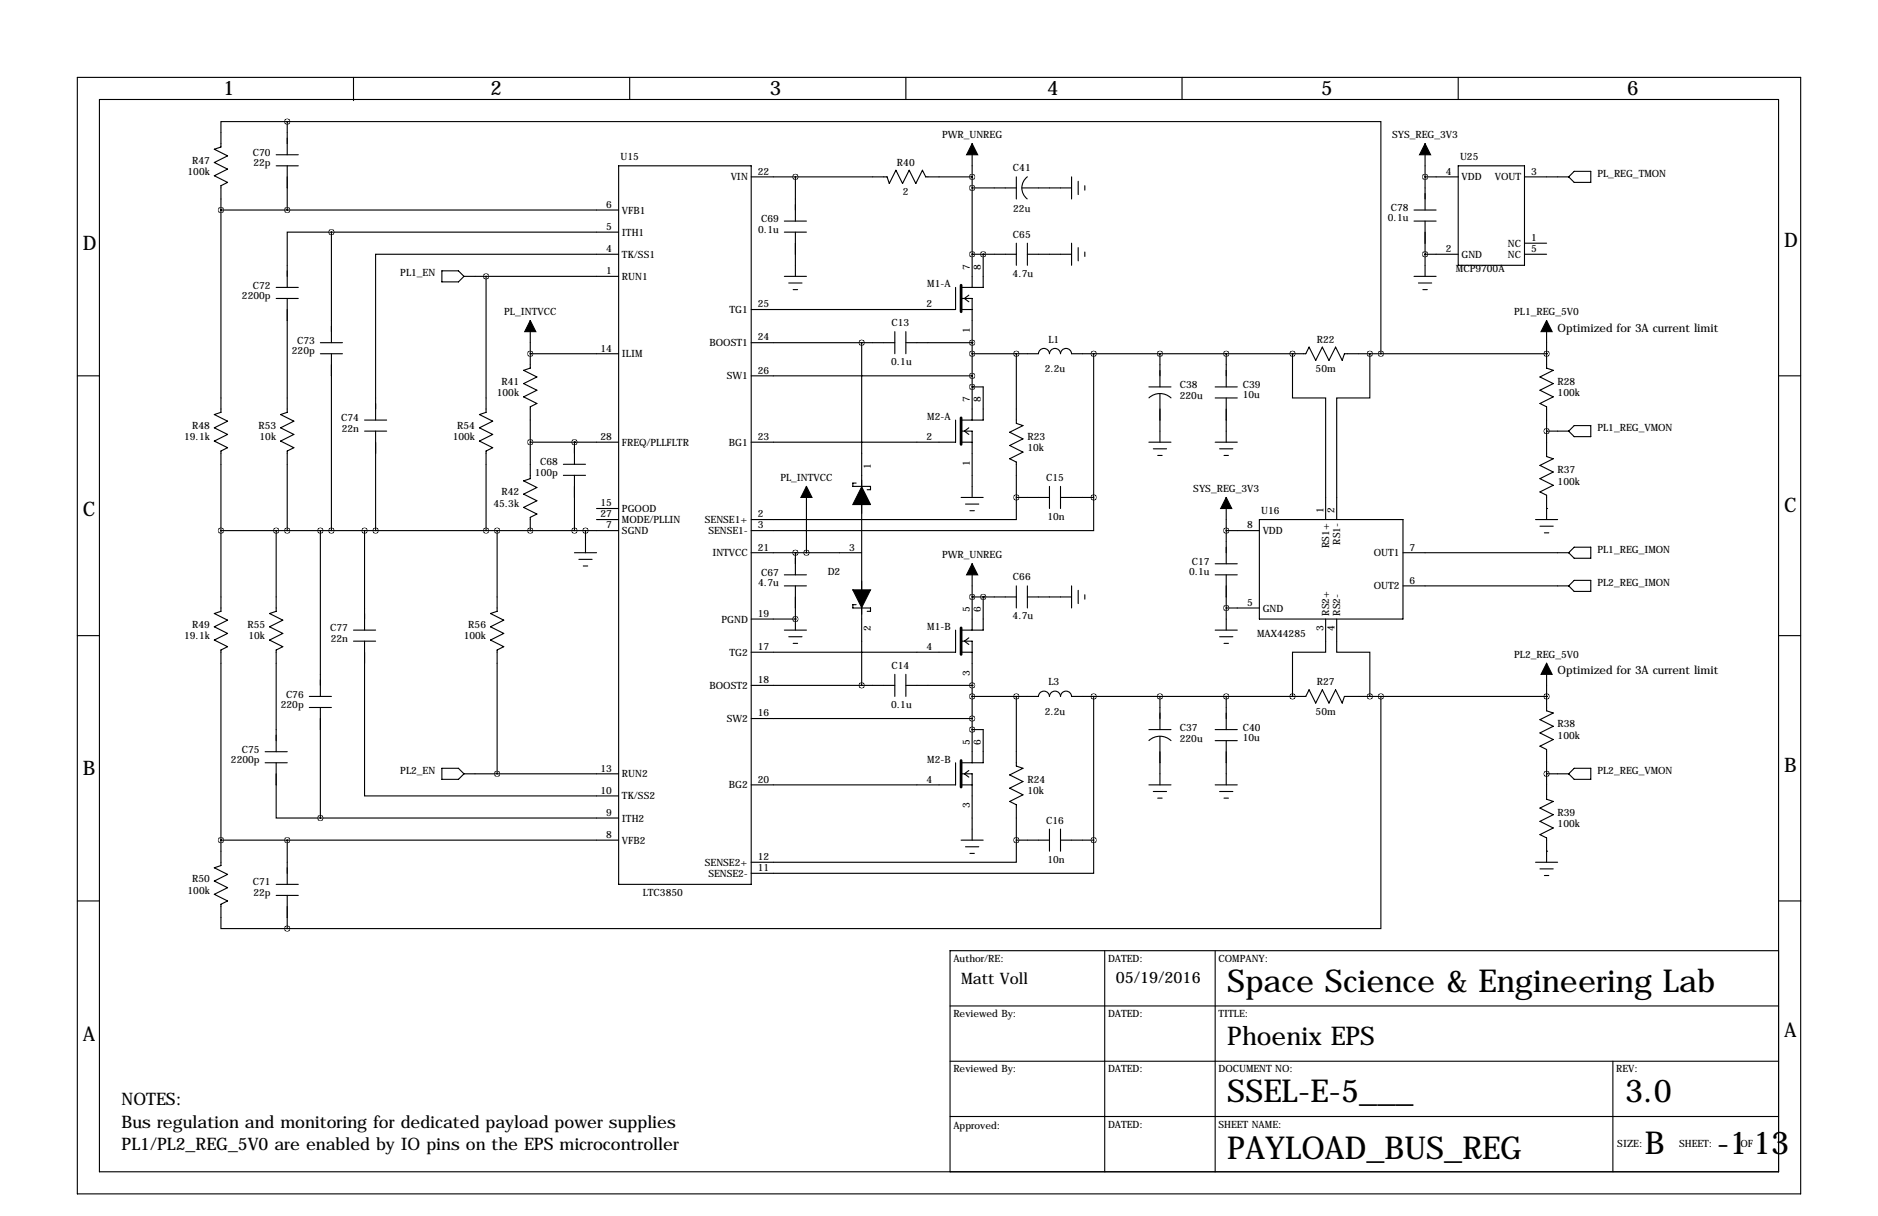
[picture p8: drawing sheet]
<svg xmlns="http://www.w3.org/2000/svg" width="432mm" height="279mm" viewBox="0 0 432 279" stroke-linecap="round" stroke-linejoin="round" font-family="sans-serif">
<g fill="none" stroke="#000" stroke-width=".25">
<path d="M17.8 17.8h396.2v256.5h-396.2zM81.3 17.8v5.3M144.8 17.8v5.1M208.3 17.8v5.1M271.8 17.8v5.1M335.3 17.8v5.1M22.9 22.9h386v246.3h-386zM63.5 38.1h5.1M63.5 35.6h5.1M66 27.9h-15.2v5.9l-1.5 .5 3 1.5-3 1.5 3 1.6-3 1.5 3 1.5-1.5 .8v52l-1.5 .5 3 1.6-3 1.5 3 1.5-3 1.5 3 1.6-1.5 .7v36.9l-1.5 .5 3 1.5-3 1.5 3 1.5-3 1.6 3 1.5-1.5 .8v49.5l-1.5 .5 3 1.5-3 1.5 3 1.6-3 1.5 3 1.5-1.5 .8v5.6h15.2M66 27.9h251.5v53.4M66 27.9v7.7"/>
<path d="M66 38.1v10.2M142.2 38.1h30.5v165.1h-30.5zM223.5 33v33M327.7 33v15.3M335.3 38.1h15.2v22.9h-15.2zM361.9 39.4h3.9v2.5h-3.9l-1.2-1.3zM50.8 48.3h91.4M76.2 53.3h-10.2v12.7M76.2 53.3h66M76.2 53.3v25.4M142.2 58.4h-55.8v38.1M172.7 40.6h31.3l.5 1.6 1.5-3.1 1.5 3.1 1.5-3.1 1.6 3.1 1.5-3.1 .8 1.5h10.6"/>
<path d="M180.3 53.3h5.1M180.3 50.8h5.1M182.9 40.6v10.2M182.9 53.3v10.2M223.5 58.4h.1M223.5 58.4h10.2M223.5 43.2h10.2M226.1 58.4h.1M226.1 58.4v7.6h-5.1M233.7 40.6v5.1M233.7 55.9v5.1M234.9 43.2h11.5"/>
<path d="M236.2 40.6a3.2 3.2 0 0 0 0 5.1M236.2 58.4h10.2M236.2 55.9v5.1M246.4 40.6v5.1M246.4 55.9v5.1M247.9 41.7v3M247.9 56.9v3M249.4 42.7v1M249.4 57.9v1M325.1 48.3h5.1M325.1 50.8h5.1M327.7 58.4h7.6"/>
<path d="M327.7 40.6h7.6M327.7 50.8v12.7M350.5 58.4h5.1M350.5 40.6h10.2M350.5 55.9h5.1M63.5 68.6h5.1M63.5 66h5.1M66 68.6v26.1l-1.5 .5 3.1 1.6-3.1 1.5 3.1 1.5-3.1 1.5 3.1 1.6-1.6 .7v18.3M73.7 78.7h5M101.6 62.2h3.8l1.3 1.3-1.3 1.3h-3.8zM106.7 63.5h35.5M111.8 63.5v31.2l-1.6 .5 3.1 1.6-3.1 1.5 3.1 1.5-3.1 1.5 3.1 1.6-1.5 .7v18.3"/>
<path d="M121.9 73.7v10.9l-1.5 .5 3 1.5-3 1.5 3 1.6-3 1.5 3 1.5-1.5 .8v16.5l-1.5 .5 3 1.5-3 1.5 3 1.6-3 1.5 3 1.5-1.5 .8v3M172.7 78.7h33M180.3 63.5h5.1M181.4 65h3M182.4 66.5h1M198.1 78.7v78.8M205.7 76.2v5.1M208.3 76.2v5.1M208.3 78.7h15.2M219.7 66v5.1h-47M221 71.1h2.5M221 68.6h2.5v27.9"/>
<path d="M222.8 67.8l-1.1 .8 1.1 .7M223.5 78.7h.1M325.1 63.5h5.1M326.1 65h3.1M327.2 66.5h1M355.6 73.7v10.9l1.5 .5-3 1.5 3 1.5-3 1.6 3 1.5-3 1.5 1.5 .8v11.4l1.5 .5-3 1.5 3 1.6-3 1.5 3 1.5-3 1.5 1.5 .8v5.6M17.8 86.4h5.1M73.7 81.3h5M76.2 81.3v40.6M83.8 99.1h5.1M83.8 96.5h5.1M86.4 99.1v22.8"/>
<path d="M121.9 81.3h.1M121.9 81.3h20.3M172.7 86.4h50.8M219.7 96.5v5.1h-47M221 99.1h2.5v15.2M222.8 98.3l-1.1 .8 1.1 .7M223.5 81.3h15.3a1.27 1.27 0 0 1 1.2-1.2 1.27 1.27 0 0 1 1.3 1.2 1.27 1.27 0 0 1 1.3-1.2 1.27 1.27 0 0 1 1.2 1.2 1.27 1.27 0 0 1 1.3-1.2 1.27 1.27 0 0 1 1.3 1.2h53.8l.8-1.5 1.5 3 1.5-3 1.6 3 1.5-3 1.5 3 .5-1.5h46.5M223.5 88.9h.1M223.5 88.9h2.6v7.6h-5.1M233.7 81.3v16l1.5 .5-3 1.5 3 1.5-3 1.6 3 1.5-3 1.5 1.5 .8v8.1M251.5 81.3v33M264.2 88.9h5"/>
<path d="M264.2 91.4a3.7 3.7 0 0 1 5 0M266.7 81.3v7.6M266.7 90.4v11.2M279.4 88.9h5.1M279.4 91.4h5.1M281.9 81.3v7.6M281.9 91.4v10.2M297.2 81.3h.1M297.2 81.3v10.1h7.6v28M315 81.3v10.1h-7.7v28M355.6 81.3h.1M355.6 99.1h5.1"/>
<path d="M360.7 99.1l1.2-1.3h3.9v2.5h-3.9zM408.9 86.4h5.1M121.9 101.6h20.3M129.5 106.7h5.1M129.5 109.2h5.1M132.1 101.6h.1M132.1 101.6v5.1M132.1 109.2v12.7M137.2 119.4h5M137.2 116.8h5M185.4 111.8v15.2M196.8 111h-.7v.8h4.1v.7h-.8"/>
<path d="M221 101.6h2.5M221 114.3h5.1M222 115.8h3M223 117.3h1M233.7 114.3v5.1h-61M233.7 114.3h7.6M241.3 111.8v5M243.8 114.3h7.7M243.8 111.8v5M251.5 114.3v7.6h-78.8M264.2 101.6h5M265.2 103.1h3"/>
<path d="M266.2 104.6h1M279.4 101.6h5.1M280.4 103.1h3.1M281.4 104.6h1M281.9 114.3v15.2M289.6 119.4h33v22.8h-33zM353.1 119.4h5M355.6 116.8h.1M50.8 121.9h91.4M63.5 121.9v18.6l-1.5 .5 3 1.5-3 1.5 3 1.5-3 1.6 3 1.5-1.5 .8v23.3M73.7 121.9v38.1M83.8 121.9v22.9"/>
<path d="M114.3 121.9v18.6l-1.5 .5 3 1.5-3 1.5 3 1.5-3 1.6 3 1.5-1.5 .8v28.4M121.9 121.9h.1M132.1 127h5.1M133.1 128.5h3M134.1 130h1M134.6 121.9v5.1M172.7 127h25.4M180.3 134.6h5.1M180.3 132.1h5.1M182.9 127h.1M182.9 127v5.1M182.9 134.6v10.2"/>
<path d="M196.8 138.9h-.7v.8h4.1v.8h-.8M223.5 137.2h.1M223.5 129.5v15.3M223.5 137.2h10.2M226.1 137.2h.1M226.1 137.2v7.6h-5.1M233.7 134.6v5.1M236.2 134.6v5.1M236.2 137.2h10.2M246.4 134.6v5.1M247.9 135.6v3.1M249.4 136.7v1"/>
<path d="M279.4 129.5h5.1M279.4 132.1h5.1M281.9 121.9h7.7M281.9 139.7h7.7M281.9 132.1v12.7M322.6 127h38.1M322.6 134.6h38.1M354.1 120.9h3M355.1 122.4h1M361.9 125.7h3.9v2.6h-3.9l-1.2-1.3zM361.9 133.3h3.9v2.6h-3.9l-1.2-1.3zM17.8 146h5.1"/>
<path d="M81.3 147.3h5.1M81.3 144.8h5.1M83.8 147.3v35.6h58.4M172.7 157.5h33M172.7 142.2h10.2M180.3 144.8h5.1M181.4 146.3h3M182.4 147.8h1M182.9 142.2h.1M205.7 154.9v5.1M208.3 154.9v5.1M208.3 157.5h15.2"/>
<path d="M219.7 144.8v5.1h-47M221 149.9h2.5M221 147.3h2.5v28M222.8 146.6l-1.1 .7 1.1 .8M223.5 157.5h.1M279.4 144.8h5.1M280.4 146.3h3.1M281.4 147.8h1M304.8 142.2v7.7h-7.6v10.1M307.3 142.2v7.7h7.7v10.1M355.6 152.4v10.9l1.5 .5-3 1.6 3 1.5-3 1.5 3 1.5-3 1.5 1.5 .8v11.4l1.5 .5-3 1.6 3 1.5-3 1.5 3 1.5-3 1.6 1.5 .7v5.6M408.9 146h5.1"/>
<path d="M61 175.3h5M61 172.7h5M63.5 175.3v12.7h10.2M71.1 160h5.1M71.1 162.6h5.1M73.7 162.6v25.4M101.6 176.5h3.8l1.3 1.3-1.3 1.3h-3.8zM106.7 177.8h35.5M172.7 165.1h50.8M219.7 175.3v5h-47M221 177.8h2.5v15.2M222.8 177l-1.1 .8 1.1 .8"/>
<path d="M223.5 160h15.3a1.27 1.27 0 0 1 1.2-1.2 1.27 1.27 0 0 1 1.3 1.2 1.27 1.27 0 0 1 1.3-1.2 1.27 1.27 0 0 1 1.2 1.2 1.27 1.27 0 0 1 1.3-1.2 1.27 1.27 0 0 1 1.3 1.2h53.8l.8-1.5 1.5 3 1.5-3 1.6 3 1.5-3 1.5 3 .5-1.5h46.5M223.5 167.6h.1M223.5 167.6h2.6v7.7h-5.1M233.7 160v16l1.5 .5-3 1.6 3 1.5-3 1.5 3 1.5-3 1.5 1.5 .8v8.1M251.5 160v33M264.2 167.6h5M264.2 170.2a3.7 3.7 0 0 1 5 0M266.7 160v7.6M266.7 169.2v11.1M279.4 167.6h5.1M279.4 170.2h5.1M281.9 160v7.6"/>
<path d="M281.9 170.2v10.1M297.2 160h.1M317.5 160v53.4h-251.5M355.6 160h.1M355.6 177.8h5.1M361.9 176.5h3.9v2.6h-3.9l-1.2-1.3zM50.8 193h91.4M66 193v10.2M73.7 188h68.5M221 193h5.1M221 180.3h2.5M222 194.6h3"/>
<path d="M223 196.1h1M233.7 193v5.1h-61M233.7 193h7.6M241.3 190.5v5.1M243.8 193h7.7M243.8 190.5v5.1M251.5 193v7.7h-78.8M264.2 180.3h5M265.2 181.9h3M266.2 183.4h1M279.4 180.3h5.1M280.4 181.9h3.1"/>
<path d="M281.4 183.4h1M353.1 198.1h5M354.1 199.6h3M355.6 195.6h.1M17.8 207h5.1M63.5 203.2h5.1M63.5 205.7h5.1M66 205.7v7.7M254 218.4v50.8M279.4 218.4v50.8M355.1 201.2h1M408.9 207h5.2"/>
<path d="M408.9 218.4h-190.5v50.8M218.4 231.1h190.5M218.4 256.5h190.5M218.4 243.8h190.5M370.8 243.8v25.4"/>
</g>
<path d="M221 65.5v6.1M221 96v6.1M221 144.3v6.1M221 174.8v6" fill="none" stroke="#000" stroke-width=".63"/>
<path d="M223.5 33l1.3 2.6h-2.6zM327.7 33l1.2 2.6h-2.5zM121.9 73.7l1.3 2.5h-2.6zM355.6 73.7l1.3 2.5h-2.6zM185.4 111.8l1.3 2.5h-2.6zM198.1 111.9l2.1 4h-4.1zM281.9 114.3l1.3 2.5h-2.5zM196.1 135.5h4.1l-2.1 4.1zM223.5 129.5l1.3 2.6h-2.6zM355.6 152.4l1.3 2.5h-2.6z" fill="#000" stroke="#000" stroke-width=".25"/>
<path d="M223.5 160a.05 .05 0 0 0 .1 0 .05 .05 0 0 0-.1 0zM223.5 88.9a.05 .05 0 0 0 .1 0 .05 .05 0 0 0-.1 0zM223.5 78.7a.05 .05 0 0 0 .1 0 .05 .05 0 0 0-.1 0zM223.5 81.3a.05 .05 0 0 0 .1 0 .05 .05 0 0 0-.1 0zM223.5 167.6a.05 .05 0 0 0 .1 0 .05 .05 0 0 0-.1 0zM223.5 165.1a.05 .05 0 0 0 .1 0 .05 .05 0 0 0-.1 0zM223.5 157.5a.05 .05 0 0 0 .1 0 .05 .05 0 0 0-.1 0zM233.6 81.3a.05 .05 0 0 0 .1 0 .05 .05 0 0 0-.1 0zM251.4 81.3a.05 .05 0 0 0 .1 0 .05 .05 0 0 0-.1 0zM233.6 160a.05 .05 0 0 0 .1 0 .05 .05 0 0 0-.1 0zM281.9 139.7a.05 .05 0 0 0 .1 0 .05 .05 0 0 0-.1 0zM297.1 81.3a.05 .05 0 0 0 .1 0 .05 .05 0 0 0-.1 0zM297.1 160a.05 .05 0 0 0 .1 0 .05 .05 0 0 0-.1 0zM251.4 160a.05 .05 0 0 0 .1 0 .05 .05 0 0 0-.1 0zM198.1 78.7a.05 .05 0 0 0 .1 0 .05 .05 0 0 0-.1 0zM223.5 86.4a.05 .05 0 0 0 .1 0 .05 .05 0 0 0-.1 0zM233.6 114.3a.05 .05 0 0 0 .1 0 .05 .05 0 0 0-.1 0zM251.4 114.3a.05 .05 0 0 0 .1 0 .05 .05 0 0 0-.1 0zM198.1 157.5a.05 .05 0 0 0 .1 0 .05 .05 0 0 0-.1 0zM233.6 193a.05 .05 0 0 0 .1 0 .05 .05 0 0 0-.1 0zM251.4 193a.05 .05 0 0 0 .1 0 .05 .05 0 0 0-.1 0zM281.9 160a.05 .05 0 0 0 .1 0 .05 .05 0 0 0-.1 0zM281.9 81.3a.05 .05 0 0 0 .1 0 .05 .05 0 0 0-.1 0zM314.9 81.3a.05 .05 0 0 0 .1 0 .05 .05 0 0 0-.1 0zM314.9 160a.05 .05 0 0 0 .1 0 .05 .05 0 0 0-.1 0zM226 137.2a.05 .05 0 0 0 .1 0 .05 .05 0 0 0-.1 0zM226 58.4a.05 .05 0 0 0 .1 0 .05 .05 0 0 0-.1 0zM121.9 101.6a.05 .05 0 0 0 .1 0 .05 .05 0 0 0-.1 0zM223.5 58.4a.05 .05 0 0 0 .1 0 .05 .05 0 0 0-.1 0zM223.5 43.2a.05 .05 0 0 0 .1 0 .05 .05 0 0 0-.1 0zM182.8 40.6a.05 .05 0 0 0 .1 0 .05 .05 0 0 0-.1 0zM132 121.9a.05 .05 0 0 0 .1 0 .05 .05 0 0 0-.1 0zM132 101.6a.05 .05 0 0 0 .1 0 .05 .05 0 0 0-.1 0zM182.8 142.2a.05 .05 0 0 0 .1 0 .05 .05 0 0 0-.1 0zM66 48.3a.05 .05 0 0 0 .1 0 .05 .05 0 0 0-.1 0zM66 27.9a.05 .05 0 0 0 .1 0 .05 .05 0 0 0-.1 0zM121.9 121.9a.05 .05 0 0 0 .1 0 .05 .05 0 0 0-.1 0zM134.6 121.9a.05 .05 0 0 0 .1 0 .05 .05 0 0 0-.1 0zM66 213.4a.05 .05 0 0 0 .1 0 .05 .05 0 0 0-.1 0zM66 193a.05 .05 0 0 0 .1 0 .05 .05 0 0 0-.1 0zM111.7 121.9a.05 .05 0 0 0 .1 0 .05 .05 0 0 0-.1 0zM86.3 121.9a.05 .05 0 0 0 .1 0 .05 .05 0 0 0-.1 0zM66 121.9a.05 .05 0 0 0 .1 0 .05 .05 0 0 0-.1 0zM73.6 188a.05 .05 0 0 0 .1 0 .05 .05 0 0 0-.1 0zM73.6 121.9a.05 .05 0 0 0 .1 0 .05 .05 0 0 0-.1 0zM83.8 121.9a.05 .05 0 0 0 .1 0 .05 .05 0 0 0-.1 0zM327.6 58.4a.05 .05 0 0 0 .1 0 .05 .05 0 0 0-.1 0zM121.9 81.3a.05 .05 0 0 0 .1 0 .05 .05 0 0 0-.1 0zM223.5 137.2a.05 .05 0 0 0 .1 0 .05 .05 0 0 0-.1 0zM223.5 40.6a.05 .05 0 0 0 .1 0 .05 .05 0 0 0-.1 0zM327.6 40.6a.05 .05 0 0 0 .1 0 .05 .05 0 0 0-.1 0zM111.7 63.5a.05 .05 0 0 0 .1 0 .05 .05 0 0 0-.1 0zM281.9 121.9a.05 .05 0 0 0 .1 0 .05 .05 0 0 0-.1 0zM182.8 127a.05 .05 0 0 0 .1 0 .05 .05 0 0 0-.1 0zM185.4 127a.05 .05 0 0 0 .1 0 .05 .05 0 0 0-.1 0z" fill="#000" stroke="#000" stroke-width="1.3"/>
<g font-size="7.3">
<text x="282.2" y="227.8">Space Science &amp; Engineering Lab</text>
<text x="282.2" y="253.2">SSEL-E-5___</text>
<text x="373.6" y="253.2">3.0</text>
<text x="282.2" y="266.2">PAYLOAD_BUS_REG</text>
<text x="378.2" y="265.2">B</text>
<text x="394.7" y="265.2">-1</text>
<text x="403.1" y="265.2">13</text>
</g>
<text font-size="5.9" x="282.2" y="240.1">Phoenix EPS</text>
<g font-size="4.6">
<text x="51.3" y="21.9">1</text>
<text x="112.8" y="21.9">2</text>
<text x="177" y="21.9">3</text>
<text x="240.8" y="21.9">4</text>
<text x="303.8" y="21.9">5</text>
<text x="374.1" y="21.9">6</text>
<text x="19" y="57.5">D</text>
<text x="410.2" y="56.7">D</text>
<text x="19" y="118.5">C</text>
<text x="410.2" y="117.7">C</text>
<text x="19" y="178.1">B</text>
<text x="410.2" y="177.4">B</text>
<text x="19" y="239.1">A</text>
<text x="410.2" y="238.3">A</text>
</g>
<g font-size="4">
<text x="27.9" y="254">NOTES:</text>
<text x="27.9" y="259.1">Bus regulation and monitoring for dedicated payload power supplies</text>
<text x="27.9" y="264.2">PL1/PL2_REG_5V0 are enabled by IO pins on the EPS microcontroller</text>
</g>
<g font-size="3.6">
<text x="221" y="226.1">Matt Voll</text>
<text x="256.5" y="225.8">05/19/2016</text>
</g>
<g font-size="2.6">
<text x="358.1" y="76.2">Optimized for 3A current limit</text>
<text x="358.1" y="154.9">Optimized for 3A current limit</text>
</g>
<g font-size="2.3">
<text x="58.1" y="35.8">C70</text>
<text x="216.6" y="31.8">PWR_UNREG</text>
<text x="320.1" y="31.8">SYS_REG_3V3</text>
<text x="43.1" y="40.2">100k</text>
<text x="44.2" y="37.6">R47</text>
<text x="58.3" y="38.2">22p</text>
<text x="142.7" y="36.8">U15</text>
<text x="168" y="41.4">VIN</text>
<text x="174.2" y="40.1">22</text>
<text x="206.2" y="38.1">R40</text>
<text x="232.9" y="39.4">C41</text>
<text x="332.4" y="40.1">4</text>
<text x="335.7" y="36.8">U25</text>
<text x="336" y="41.4">VDD</text>
<text x="343.7" y="41.4">VOUT</text>
<text x="352" y="40.1">3</text>
<text x="367.3" y="40.6">PL_REG_TMON</text>
<text x="139.4" y="47.8">6</text>
<text x="207.6" y="44.8">2</text>
<text x="139.4" y="52.8">5</text>
<text x="143" y="49.1">VFB1</text>
<text x="174.3" y="53.4">0.1u</text>
<text x="175" y="51.1">C69</text>
<text x="233" y="48.6">22u</text>
<text x="319.1" y="50.9">0.1u</text>
<text x="319.8" y="48.5">C78</text>
<text x="139.4" y="57.9">4</text>
<text x="143" y="59.2">TK/SS1</text>
<text x="143" y="54.1">ITH1</text>
<text x="232.9" y="54.6">C65</text>
<text x="332.4" y="57.9">2</text>
<text x="336" y="59.2">GND</text>
<text x="346.7" y="56.7">NC</text>
<text x="346.7" y="59.2">NC</text>
<text x="352" y="55.4">1</text>
<text x="352" y="57.9">5</text>
<text x="92" y="63.5">PL1_EN</text>
<text x="139.4" y="63">1</text>
<text x="143" y="64.3">RUN1</text>
<text x="223" y="62" transform="rotate(-90 223 62)">7</text>
<text x="225.6" y="62" transform="rotate(-90 225.6 62)">8</text>
<text x="232.8" y="63.6">4.7u</text>
<text x="334.8" y="62.6">MCP9700A</text>
<text x="55.6" y="68.7">2200p</text>
<text x="58.1" y="66.3">C72</text>
<text x="167.7" y="71.9">TG1</text>
<text x="174.2" y="70.6">25</text>
<text x="213.1" y="70.6">2</text>
<text x="213.2" y="66">M1-A</text>
<text x="115.9" y="72.4">PL_INTVCC</text>
<text x="205" y="74.9">C13</text>
<text x="223" y="76.5" transform="rotate(-90 223 76.5)">1</text>
<text x="348.2" y="72.4">PL1_REG_5V0</text>
<text x="67.1" y="81.4">220p</text>
<text x="68.3" y="79">C73</text>
<text x="138.1" y="80.8">14</text>
<text x="143" y="82.1">ILIM</text>
<text x="163.1" y="79.5">BOOST1</text>
<text x="174.2" y="78.2">24</text>
<text x="204.9" y="83.9">0.1u</text>
<text x="241.1" y="78.7">L1</text>
<text x="302.8" y="78.7">R22</text>
<text x="115.3" y="88.4">R41</text>
<text x="167.1" y="87.2">SW1</text>
<text x="174.2" y="85.9">26</text>
<text x="240.2" y="85.4">2.2u</text>
<text x="271.3" y="89.2">C38</text>
<text x="285.7" y="89.2">C39</text>
<text x="302.5" y="85.4">50m</text>
<text x="358.1" y="88.4">R28</text>
<text x="114.2" y="91">100k</text>
<text x="223" y="92.5" transform="rotate(-90 223 92.5)">7</text>
<text x="225.6" y="92.5" transform="rotate(-90 225.6 92.5)">8</text>
<text x="271.3" y="91.8">220u</text>
<text x="285.7" y="91.5">10u</text>
<text x="358.1" y="91">100k</text>
<text x="42.3" y="101.2">19.1k</text>
<text x="44.2" y="98.6">R48</text>
<text x="59.4" y="98.6">R53</text>
<text x="59.7" y="101.2">10k</text>
<text x="78.5" y="96.8">C74</text>
<text x="78.6" y="99.1">22n</text>
<text x="104.1" y="101.2">100k</text>
<text x="105.1" y="98.6">R54</text>
<text x="138.1" y="101.1">28</text>
<text x="174.2" y="101.1">23</text>
<text x="213.1" y="101.1">2</text>
<text x="213.2" y="96.5">M2-A</text>
<text x="236.2" y="101.1">R23</text>
<text x="367.3" y="99.1">PL1_REG_VMON</text>
<text x="124.2" y="106.9">C68</text>
<text x="143" y="102.4">FREQ/PLLFLTR</text>
<text x="167.6" y="102.4">BG1</text>
<text x="200.2" y="107.7" transform="rotate(-90 200.2 107.7)">1</text>
<text x="223" y="107" transform="rotate(-90 223 107)">1</text>
<text x="236.2" y="103.7">10k</text>
<text x="115.3" y="113.8">R42</text>
<text x="123" y="109.3">100p</text>
<text x="179.4" y="110.5">PL_INTVCC</text>
<text x="240.5" y="110.5">C15</text>
<text x="274.4" y="113">SYS_REG_3V3</text>
<text x="358.1" y="108.7">R37</text>
<text x="358.1" y="111.3">100k</text>
<text x="113.4" y="116.4">45.3k</text>
<text x="138.1" y="116.3">15</text>
<text x="138.1" y="118.9">27</text>
<text x="143" y="117.6">PGOOD</text>
<text x="174.2" y="118.9">2</text>
<text x="240.8" y="119.5">10n</text>
<text x="290" y="118.1">U16</text>
<text x="304.3" y="117.9" transform="rotate(-90 304.3 117.9)">1</text>
<text x="306.8" y="117.9" transform="rotate(-90 306.8 117.9)">2</text>
<text x="139.4" y="121.4">7</text>
<text x="143" y="122.7">SGND</text>
<text x="143" y="120.2">MODE/PLLIN</text>
<text x="162.1" y="120.2">SENSE1+</text>
<text x="162.9" y="122.7">SENSE1-</text>
<text x="174.2" y="121.4">3</text>
<text x="286.7" y="121.4">8</text>
<text x="290.3" y="122.7">VDD</text>
<text x="305.6" y="125.9" transform="rotate(-90 305.6 125.9)">RS1+</text>
<text x="308.1" y="125.1" transform="rotate(-90 308.1 125.1)">RS1-</text>
<text x="163.8" y="127.8">INTVCC</text>
<text x="174.2" y="126.5">21</text>
<text x="195.3" y="126.5">3</text>
<text x="216.6" y="128.3">PWR_UNREG</text>
<text x="274" y="129.8">C17</text>
<text x="315.9" y="127.8">OUT1</text>
<text x="324.1" y="126.5">7</text>
<text x="367.3" y="127">PL1_REG_IMON</text>
<text x="174.3" y="134.7">4.7u</text>
<text x="175" y="132.3">C67</text>
<text x="190.3" y="132.1">D2</text>
<text x="232.9" y="133.3">C66</text>
<text x="273.4" y="132.2">0.1u</text>
<text x="315.9" y="135.4">OUT2</text>
<text x="324.1" y="134.1">6</text>
<text x="367.3" y="134.6">PL2_REG_IMON</text>
<text x="165.9" y="143">PGND</text>
<text x="174.2" y="141.7">19</text>
<text x="223" y="140.7" transform="rotate(-90 223 140.7)">5</text>
<text x="225.6" y="140.7" transform="rotate(-90 225.6 140.7)">6</text>
<text x="232.8" y="142.3">4.7u</text>
<text x="286.7" y="139.2">5</text>
<text x="290.3" y="140.5">GND</text>
<text x="305.6" y="141.5" transform="rotate(-90 305.6 141.5)">RS2+</text>
<text x="308.1" y="141.5" transform="rotate(-90 308.1 141.5)">RS2-</text>
<text x="42.3" y="146.9">19.1k</text>
<text x="44.2" y="144.3">R49</text>
<text x="56.9" y="144.3">R55</text>
<text x="57.1" y="146.9">10k</text>
<text x="75.9" y="145">C77</text>
<text x="76.1" y="147.4">22n</text>
<text x="106.6" y="146.9">100k</text>
<text x="107.7" y="144.3">R56</text>
<text x="174.2" y="149.4">17</text>
<text x="200.2" y="145.1" transform="rotate(-90 200.2 145.1)">2</text>
<text x="213.1" y="149.4">4</text>
<text x="213.2" y="144.8">M1-B</text>
<text x="289" y="146.4">MAX44285</text>
<text x="304.3" y="145.1" transform="rotate(-90 304.3 145.1)">3</text>
<text x="306.8" y="145.1" transform="rotate(-90 306.8 145.1)">4</text>
<text x="167.7" y="150.7">TG2</text>
<text x="205" y="153.7">C14</text>
<text x="223" y="155.2" transform="rotate(-90 223 155.2)">3</text>
<text x="348.2" y="151.1">PL2_REG_5V0</text>
<text x="65.8" y="160.3">C76</text>
<text x="163.1" y="158.3">BOOST2</text>
<text x="174.2" y="157">18</text>
<text x="241.1" y="157.5">L3</text>
<text x="302.8" y="157.5">R27</text>
<text x="64.6" y="162.6">220p</text>
<text x="167.1" y="165.9">SW2</text>
<text x="174.2" y="164.6">16</text>
<text x="204.9" y="162.6">0.1u</text>
<text x="240.2" y="164.2">2.2u</text>
<text x="271.3" y="167.9">C37</text>
<text x="285.7" y="167.9">C40</text>
<text x="302.5" y="164.2">50m</text>
<text x="358.1" y="167.1">R38</text>
<text x="55.6" y="173">C75</text>
<text x="223" y="171.2" transform="rotate(-90 223 171.2)">5</text>
<text x="225.6" y="171.2" transform="rotate(-90 225.6 171.2)">6</text>
<text x="271.3" y="170.5">220u</text>
<text x="285.7" y="170.3">10u</text>
<text x="358.1" y="169.8">100k</text>
<text x="53.1" y="175.3">2200p</text>
<text x="92" y="177.8">PL2_EN</text>
<text x="138.1" y="177.3">13</text>
<text x="143" y="178.6">RUN2</text>
<text x="174.2" y="179.8">20</text>
<text x="213.1" y="179.8">4</text>
<text x="213.2" y="175.3">M2-B</text>
<text x="236.2" y="179.8">R24</text>
<text x="367.3" y="177.8">PL2_REG_VMON</text>
<text x="138.1" y="182.4">10</text>
<text x="143" y="183.7">TK/SS2</text>
<text x="167.6" y="181.1">BG2</text>
<text x="223" y="185.7" transform="rotate(-90 223 185.7)">3</text>
<text x="236.2" y="182.5">10k</text>
<text x="139.4" y="187.5">9</text>
<text x="143" y="188.8">ITH2</text>
<text x="240.5" y="189.2">C16</text>
<text x="358.1" y="187.5">R39</text>
<text x="358.1" y="190.1">100k</text>
<text x="139.4" y="192.5">8</text>
<text x="143" y="193.8">VFB2</text>
<text x="174.2" y="197.6">12</text>
<text x="44.2" y="202.7">R50</text>
<text x="58.1" y="203.5">C71</text>
<text x="162.1" y="198.9">SENSE2+</text>
<text x="162.9" y="201.5">SENSE2-</text>
<text x="174.2" y="200.2">11</text>
<text x="240.8" y="198.2">10n</text>
<text x="43.1" y="205.3">100k</text>
<text x="58.3" y="205.8">22p</text>
<text x="147.8" y="205.8">LTC3850</text>
<text x="219.2" y="221">Author/RE:</text>
<text x="254.8" y="221">DATED:</text>
<text x="280.2" y="221">COMPANY:</text>
<text x="219.2" y="233.7">Reviewed By:</text>
<text x="254.8" y="233.7">DATED:</text>
<text x="280.2" y="233.7">TITLE:</text>
<text x="219.2" y="246.4">Reviewed By:</text>
<text x="254.8" y="246.4">DATED:</text>
<text x="280.2" y="246.4">DOCUMENT NO:</text>
<text x="371.6" y="246.4">REV:</text>
<text x="219.2" y="259.3">Approved:</text>
<text x="254.8" y="259.1">DATED:</text>
<text x="280.2" y="259.1">SHEET NAME:</text>
<text x="371.9" y="263.7">SIZE:</text>
<text x="386.1" y="263.7">SHEET:</text>
<text x="400.2" y="263.7">OF</text>
</g>
</svg>
